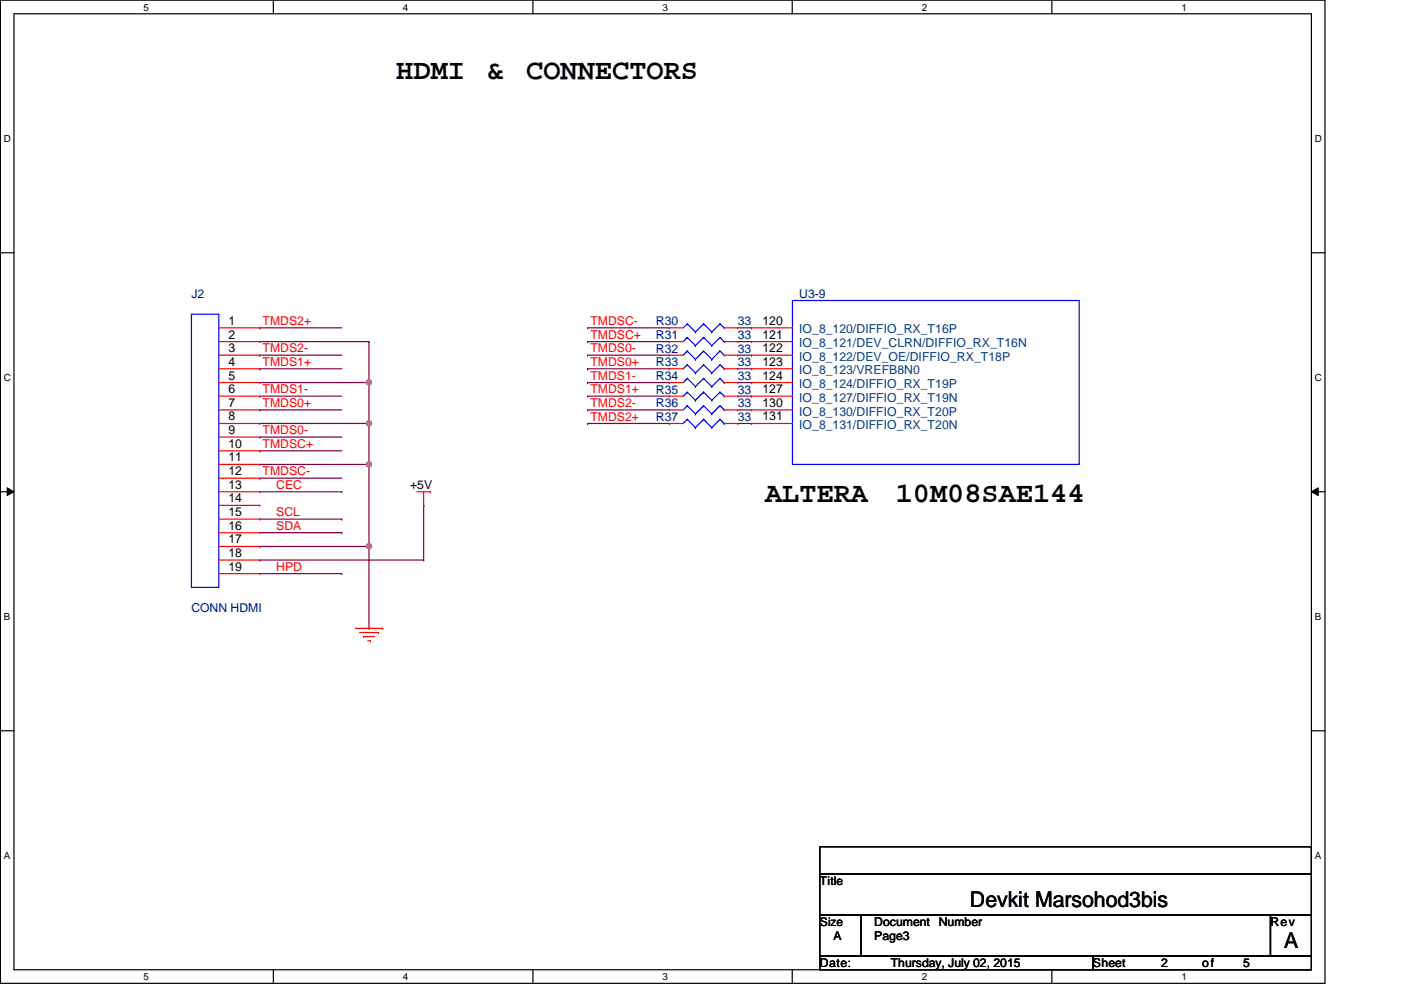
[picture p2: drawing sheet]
<svg xmlns="http://www.w3.org/2000/svg" width="297mm" height="210mm" viewBox="0 0 297 210" stroke-linecap="round" stroke-linejoin="round" font-family="sans-serif">
<path d="M.1 0h280.8v208.5h-280.8zM3 2.9h275v202.7h-275z" fill="none" stroke="#000" stroke-width=".25"/>
<g fill="#fff">
<path d="M30.4 .3h1.2v2.4h-1.2z"/>
<path d="M30.4 205.9h1.2v2.3h-1.2z"/>
</g>
<path d="M58 0v2.9M58 205.6v2.9" fill="none" stroke="#000" stroke-width=".25"/>
<g fill="#fff">
<path d="M85.4 .3h1.2v2.4h-1.2z"/>
<path d="M85.4 205.9h1.2v2.3h-1.2z"/>
</g>
<path d="M113 0v2.9M113 205.6v2.9" fill="none" stroke="#000" stroke-width=".25"/>
<g fill="#fff">
<path d="M140.5 .3h1.1v2.4h-1.1z"/>
<path d="M140.5 205.9h1.1v2.3h-1.1z"/>
</g>
<path d="M168 0v2.9M168 205.6v2.9" fill="none" stroke="#000" stroke-width=".25"/>
<g fill="#fff">
<path d="M195.4 .3h1.2v2.4h-1.2z"/>
<path d="M195.4 205.9h1.2v2.3h-1.2z"/>
</g>
<path d="M223 0v2.9M223 205.6v2.9" fill="none" stroke="#000" stroke-width=".25"/>
<g fill="#fff">
<path d="M250.5 .3h1.1v2.4h-1.1z"/>
<path d="M250.5 205.9h1.1v2.3h-1.1z"/>
<path d="M.8 28.2h1.5v2.4h-1.5z"/>
<path d="M278.8 28.2h1.4v2.4h-1.4z"/>
<path d="M.8 78.9h1.5v2.3h-1.5z"/>
<path d="M278.8 78.9h1.4v2.3h-1.4z"/>
</g>
<path d="M.1 53.6h2.9M278 53.6h2.9" fill="none" stroke="#000" stroke-width=".25"/>
<g fill="#fff">
<path d="M.8 129.6h1.4v2.3h-1.4z"/>
<path d="M278.8 129.6h1.3v2.3h-1.3z"/>
</g>
<path d="M.1 104.3h2.9M278 104.3h2.9" fill="none" stroke="#000" stroke-width=".25"/>
<path d="M1.5 103.4l1.5 .9-1.5 .8zM278 104.3l1.5-.9v1.7z" fill="#000"/>
<path d="M1.5 103.4l1.5 .9-1.5 .8zM278 104.3l1.5-.9v1.7z" fill="none" stroke="#000" stroke-width=".21"/>
<g fill="#fff">
<path d="M.8 180.3h1.4v2.3h-1.4z"/>
<path d="M278.8 180.3h1.3v2.3h-1.3z"/>
</g>
<path d="M.1 154.9h2.9M278 154.9h2.9" fill="none" stroke="#000" stroke-width=".25"/>
<g fill="none" stroke="#800040" stroke-width=".25">
<path d="M55.1 78.2h.1M55.1 75.3h.1M55.1 69.5h.1M55.1 69.5h17.4M55.1 72.4h23.1M55.1 75.3h17.4M55.1 78.2h17.4M78.2 72.4h.1M78.2 72.4v8.7M124.6 69.5h.1M124.6 72.4h.1M124.6 75.3h.1"/>
<path d="M124.6 78.2h.1M124.6 69.5h17.3M124.6 72.4h17.3M124.6 75.3h17.3M124.6 78.2h17.3M156.4 69.5h2.9M156.4 72.4h2.9M156.4 75.3h2.9M156.4 78.2h2.9M159.3 78.2h.1M159.3 75.3h.1M159.3 72.4h.1"/>
<path d="M159.3 69.5h.1M55.1 95.6h.1M55.1 92.7h.1M55.1 86.9h.1M55.1 84h.1M55.1 81.1h23.1M55.1 84h17.4M55.1 86.9h17.4M55.1 95.6h17.4M55.1 92.7h17.4M78.2 81.1h.1M124.6 81.1h.1"/>
<path d="M124.6 84h.1M124.6 86.9h.1M124.6 89.8h.1M124.6 81.1h17.3M124.6 84h17.3M124.6 86.9h17.3M124.6 89.8h17.3M156.4 81.1h2.9M156.4 84h2.9M156.4 86.9h2.9M156.4 89.8h2.9M159.3 89.8h.1"/>
<path d="M159.3 86.9h.1M159.3 84h.1M159.3 81.1h.1M55.1 101.4h.1M55.1 101.4h17.4"/>
</g>
<circle cx="78.2" cy="81.1" r=".56" fill="#f0f"/>
<circle cx="78.2" cy="81.1" r=".56" fill="none" stroke="#f0f" stroke-width=".25"/>
<path d="M55.1 89.8h23.1M78.2 89.8h.1M78.2 81.1v8.7" fill="none" stroke="#800040" stroke-width=".25"/>
<circle cx="78.2" cy="89.8" r=".56" fill="#f0f"/>
<circle cx="78.2" cy="89.8" r=".56" fill="none" stroke="#f0f" stroke-width=".25"/>
<path d="M55.1 98.5h23.1M78.2 98.5h.1M78.2 89.8v26.1M78.2 115.9h.1" fill="none" stroke="#800040" stroke-width=".25"/>
<circle cx="78.2" cy="98.5" r=".56" fill="#f0f"/>
<circle cx="78.2" cy="98.5" r=".56" fill="none" stroke="#f0f" stroke-width=".25"/>
<circle cx="78.2" cy="115.8" r=".56" fill="#f0f"/>
<circle cx="78.2" cy="115.8" r=".56" fill="none" stroke="#f0f" stroke-width=".25"/>
<g fill="none" stroke="#800040" stroke-width=".25">
<path d="M55.1 115.9h23.1M55.1 118.7h34.7M55.1 104.3h17.4M55.1 110.1h17.4M55.1 112.9h17.4M72.5 104.3h.1M72.5 110.1h.1M72.5 112.9h.1M78.2 115.9h.1M78.2 115.9v17.3M89.8 118.7h.1M89.8 107.1h.1"/>
<path d="M89.8 107.1v11.6M55.1 121.6h17.4M72.5 121.6h.1M78.2 133.2h.1"/>
</g>
<g fill="none" stroke="#f00" stroke-width=".25">
<path d="M46.4 69.5h8.7M46.4 72.4h8.7M46.4 75.3h8.7M46.4 78.2h8.7M55.1 69.5h.1M55.1 72.4h.1M55.1 75.3h.1M55.1 78.2h.1M141.9 78.2h.1M141.9 75.3h.1M141.9 72.4h.1M141.9 69.5h.1"/>
<path d="M141.9 69.5h3M141.9 72.4h3M141.9 75.3h3M141.9 78.2h3M153.5 69.5h2.9M153.5 72.4h2.9M153.5 75.3h2.9M153.5 78.2h2.9M156.4 78.2h.1M156.4 75.3h.1M156.4 72.4h.1M156.4 69.5h.1"/>
<path d="M159.3 69.5h.1M159.3 72.4h.1M159.3 75.3h.1M159.3 78.2h.1M159.3 69.5h8.7M159.3 72.4h8.7M159.3 75.3h8.7M159.3 78.2h8.7M46.4 81.1h8.7M46.4 84h8.7M46.4 86.9h8.7M46.4 89.8h8.7"/>
<path d="M46.4 92.7h8.7M46.4 95.6h8.7M46.4 98.5h8.7M55.1 81.1h.1M55.1 84h.1M55.1 86.9h.1M55.1 89.8h.1M55.1 92.7h.1M55.1 95.6h.1M55.1 98.5h.1M141.9 89.8h.1M141.9 86.9h.1"/>
<path d="M141.9 84h.1M141.9 81.1h.1M141.9 81.1h3M141.9 84h3M141.9 86.9h3M141.9 89.8h3M153.5 81.1h2.9M153.5 84h2.9M153.5 86.9h2.9M153.5 89.8h2.9M156.4 89.8h.1M156.4 86.9h.1"/>
<path d="M156.4 84h.1M156.4 81.1h.1M159.3 81.1h.1M159.3 84h.1M159.3 86.9h.1M159.3 89.8h.1M159.3 81.1h8.7M159.3 84h8.7M159.3 86.9h8.7M159.3 89.8h8.7M46.4 104.3h8.7M46.4 101.4h8.7"/>
<path d="M46.4 107.1h8.7M46.4 110.1h8.7M46.4 112.9h8.7M46.4 115.9h8.7M46.4 118.7h8.7M55.1 101.4h.1M55.1 104.3h.1M55.1 107.1h.1M55.1 110.1h.1M55.1 112.9h.1M55.1 115.9h.1M55.1 118.7h.1"/>
<path d="M88.4 104.3h2.9M89.8 107.1h.1M89.8 104.3v2.8M91.3 104.3h.1M46.4 121.6h8.7M55.1 121.6h.1M75.3 133.2h5.8M76.2 134.1h4.1M77.1 135h.1M77.1 135h2.3M78 135.8h.5M78.5 135.8h.1"/>
<path d="M80.3 134.1h.1M81.1 133.2h.1"/>
</g>
<path d="M173.8 179.5h104.2v5.8h-104.2zM173.8 185.3h104.2v8.7h-104.2zM173.8 194h8.7v8.7h-8.7zM182.5 194h86.9v8.7h-86.9zM269.4 194h8.6v8.7h-8.6zM173.8 202.7h57.9v2.9h-57.9zM231.7 202.7h46.3v2.9h-46.3z" fill="none" stroke="#000" stroke-width=".25"/>
<g fill="none" stroke="#00f" stroke-width=".25">
<path d="M40.6 66.6h5.8v57.9h-5.8zM145.7 77.3h.1M145.7 74.4h.1M145.7 71.5h.1M145.7 68.7h.1M145.7 77.3l-.8 .9M145.7 77.3l1.7 1.8M145.7 74.4l-.8 .9M145.7 74.4l1.7 1.8M145.7 71.5l-.8 .9M145.7 71.5l1.7 1.8M145.7 68.7l-.8 .8"/>
<path d="M145.7 68.7l1.7 1.7M147.4 79.1h.1M147.4 76.2h.1M147.4 73.3h.1M147.4 70.4h.1M149.2 77.3h.1M149.2 74.4h.1M149.2 71.5h.1M149.2 68.7h.1M149.2 77.3l-1.8 1.8M149.2 77.3l1.7 1.8M149.2 74.4l-1.8 1.8"/>
<path d="M149.2 74.4l1.7 1.8M149.2 71.5l-1.8 1.8M149.2 71.5l1.7 1.8M149.2 68.7l-1.8 1.7M149.2 68.7l1.7 1.7M150.9 79.1h.1M150.9 76.2h.1M150.9 73.3h.1M150.9 70.4h.1M152.7 77.3h.1M152.7 74.4h.1M152.7 71.5h.1"/>
<path d="M152.7 68.7h.1M152.7 77.3l-1.8 1.8M152.7 77.3l.8 .9M152.7 74.4l-1.8 1.8M152.7 74.4l.8 .9M152.7 71.5l-1.8 1.8M152.7 71.5l.8 .9M152.7 68.7l-1.8 1.7M152.7 68.7l.8 .8M153.5 78.2h.1M153.5 75.3h.1M153.5 72.4h.1"/>
<path d="M153.5 69.5h.1M168 63.7h60.8v34.8h-60.8zM145.7 88.9h.1M145.7 86h.1M145.7 83.1h.1M145.7 80.2h.1M145.7 88.9l-.8 .9M145.7 88.9l1.7 1.8M145.7 86l-.8 .9M145.7 86l1.7 1.8M145.7 83.1l-.8 .9M145.7 83.1l1.7 1.8"/>
<path d="M145.7 80.2l-.8 .9M145.7 80.2l1.7 1.8M147.4 90.7h.1M147.4 87.8h.1M147.4 84.9h.1M147.4 82h.1M149.2 88.9h.1M149.2 86h.1M149.2 83.1h.1M149.2 80.2h.1M149.2 88.9l-1.8 1.8M149.2 88.9l1.7 1.8"/>
<path d="M149.2 86l-1.8 1.8M149.2 86l1.7 1.8M149.2 83.1l-1.8 1.8M149.2 83.1l1.7 1.8M149.2 80.2l-1.8 1.8M149.2 80.2l1.7 1.8M150.9 90.7h.1M150.9 87.8h.1M150.9 84.9h.1M150.9 82h.1M152.7 88.9h.1M152.7 86h.1"/>
<path d="M152.7 83.1h.1M152.7 80.2h.1M152.7 88.9l-1.8 1.8M152.7 88.9l.8 .9M152.7 86l-1.8 1.8M152.7 86l.8 .9M152.7 83.1l-1.8 1.8M152.7 83.1l.8 .9M152.7 80.2l-1.8 1.8M152.7 80.2l.8 .9M153.5 89.8h.1M153.5 86.9h.1"/>
<path d="M153.5 84h.1M153.5 81.1h.1"/>
</g>
<circle cx="78.2" cy="81.1" r=".56" fill="#f0f"/>
<circle cx="78.2" cy="81.1" r=".56" fill="none" stroke="#f0f" stroke-width=".25"/>
<circle cx="78.2" cy="89.8" r=".56" fill="#f0f"/>
<circle cx="78.2" cy="89.8" r=".56" fill="none" stroke="#f0f" stroke-width=".25"/>
<circle cx="78.2" cy="98.5" r=".56" fill="#f0f"/>
<circle cx="78.2" cy="98.5" r=".56" fill="none" stroke="#f0f" stroke-width=".25"/>
<circle cx="78.2" cy="115.8" r=".56" fill="#f0f"/>
<circle cx="78.2" cy="115.8" r=".56" fill="none" stroke="#f0f" stroke-width=".25"/>
<g font-size="6.1">
<text x="84" y="16.7">HDMI</text>
<text x="103.3" y="16.7">&amp;</text>
<text x="111.6" y="16.7">CONNECTORS</text>
<text x="162.2" y="106.5">ALTERA</text>
<text x="189.9" y="106.5">10M08SAE144</text>
</g>
<g font-size="4.6">
<text x="205.7" y="192.4">Devkit Marsohod3bis</text>
<text x="272.2" y="201.1">A</text>
</g>
<g font-size="2.6" fill="#000080">
<text x="40.6" y="63.2">J2</text>
<text x="169.5" y="63.2">U3-9</text>
<text x="139.1" y="71.8">R31</text>
<text x="139.1" y="69">R30</text>
<text x="156.4" y="71.8">33</text>
<text x="156.4" y="69">33</text>
<text x="139.1" y="77.6">R33</text>
<text x="139.1" y="74.8">R32</text>
<text x="156.4" y="77.6">33</text>
<text x="156.4" y="74.8">33</text>
<text x="139.1" y="83.4">R35</text>
<text x="139.1" y="80.5">R34</text>
<text x="156.4" y="83.4">33</text>
<text x="156.4" y="80.5">33</text>
<text x="139.1" y="89.2">R37</text>
<text x="139.1" y="86.3">R36</text>
<text x="156.4" y="89.2">33</text>
<text x="156.4" y="86.3">33</text>
<text x="40.6" y="129.8">CONN HDMI</text>
</g>
<g font-size="2.6">
<text x="48.4" y="68.9">1</text>
<text x="48.4" y="71.8">2</text>
<text x="161.7" y="68.9">120</text>
<text x="161.7" y="71.8">121</text>
<text x="48.4" y="74.7">3</text>
<text x="48.4" y="77.6">4</text>
<text x="161.7" y="74.7">122</text>
<text x="161.7" y="77.6">123</text>
<text x="48.4" y="80.5">5</text>
<text x="48.4" y="83.4">6</text>
<text x="161.7" y="80.5">124</text>
<text x="161.7" y="83.4">127</text>
<text x="48.4" y="86.3">7</text>
<text x="48.4" y="89.2">8</text>
<text x="161.7" y="86.3">130</text>
<text x="161.7" y="89.2">131</text>
<text x="48.4" y="92">9</text>
<text x="48.4" y="95">10</text>
<text x="48.4" y="97.8">11</text>
<text x="48.4" y="100.8">12</text>
<text x="48.4" y="103.6">13</text>
<text x="48.4" y="106.5">14</text>
<text x="86.9" y="103.7">+5V</text>
<text x="48.4" y="109.4">15</text>
<text x="48.4" y="112.3">16</text>
<text x="48.4" y="115.2">17</text>
<text x="48.4" y="118.1">18</text>
<text x="48.4" y="121">19</text>
<text x="185.4" y="196.3">Document</text>
<text x="199" y="196.3">Number</text>
<text x="269.4" y="196.3">Rev</text>
<text x="176.7" y="199.3">A</text>
<text x="185.4" y="199.3">Page3</text>
<text x="173.8" y="205.1">Date:</text>
<text x="188.8" y="205.1">Thursday, July 02, 2015</text>
<text x="231.7" y="205.1">Sheet</text>
<text x="246.2" y="205.1">2</text>
<text x="254.9" y="205.1">of</text>
<text x="263.6" y="205.1">5</text>
</g>
<g font-size="2.6" fill="#f00">
<text x="55.7" y="68.9">TMDS2+</text>
<text x="125.2" y="68.9">TMDSC-</text>
<text x="125.2" y="71.8">TMDSC+</text>
<text x="55.7" y="77.6">TMDS1+</text>
<text x="55.7" y="74.7">TMDS2-</text>
<text x="125.2" y="74.7">TMDS0-</text>
<text x="125.2" y="77.6">TMDS0+</text>
<text x="55.7" y="83.4">TMDS1-</text>
<text x="125.2" y="80.5">TMDS1-</text>
<text x="125.2" y="83.4">TMDS1+</text>
<text x="55.7" y="86.3">TMDS0+</text>
<text x="125.2" y="86.3">TMDS2-</text>
<text x="125.2" y="89.2">TMDS2+</text>
<text x="55.7" y="95">TMDSC+</text>
<text x="55.7" y="92.1">TMDS0-</text>
<text x="55.7" y="100.8">TMDSC-</text>
<text x="58.6" y="103.7">CEC</text>
<text x="58.6" y="109.5">SCL</text>
<text x="58.6" y="112.4">SDA</text>
<text x="58.6" y="121">HPD</text>
</g>
<g font-size="2.6" fill="#004080">
<text x="169.5" y="70.7">IO_8_120/DIFFIO_RX_T16P</text>
<text x="169.5" y="73.6">IO_8_121/DEV_CLRN/DIFFIO_RX_T16N</text>
<text x="169.5" y="76.5">IO_8_122/DEV_OE/DIFFIO_RX_T18P</text>
<text x="169.5" y="82.3">IO_8_124/DIFFIO_RX_T19P</text>
<text x="169.5" y="79.4">IO_8_123/VREFB8N0</text>
<text x="169.5" y="85.2">IO_8_127/DIFFIO_RX_T19N</text>
<text x="169.5" y="88.1">IO_8_130/DIFFIO_RX_T20P</text>
<text x="169.5" y="91">IO_8_131/DIFFIO_RX_T20N</text>
</g>
<g font-size="2.5">
<text x="173.8" y="187.6">Title</text>
<text x="173.8" y="196.3">Size</text>
</g>
<g font-size="2.1">
<text x="30.4" y="2.2">5</text>
<text x="85.4" y="2.2">4</text>
<text x="140.5" y="2.2">3</text>
<text x="195.4" y="2.2">2</text>
<text x="250.5" y="2.2">1</text>
<text x=".8" y="30.1">D</text>
<text x="278.8" y="30.1">D</text>
<text x=".8" y="80.8">C</text>
<text x="278.8" y="80.8">C</text>
<text x=".8" y="131.5">B</text>
<text x="278.8" y="131.5">B</text>
<text x=".8" y="182.2">A</text>
<text x="278.8" y="182.2">A</text>
<text x="30.4" y="207.8">5</text>
<text x="85.4" y="207.8">4</text>
<text x="140.5" y="207.8">3</text>
<text x="195.4" y="207.8">2</text>
<text x="250.5" y="207.8">1</text>
</g>
</svg>
